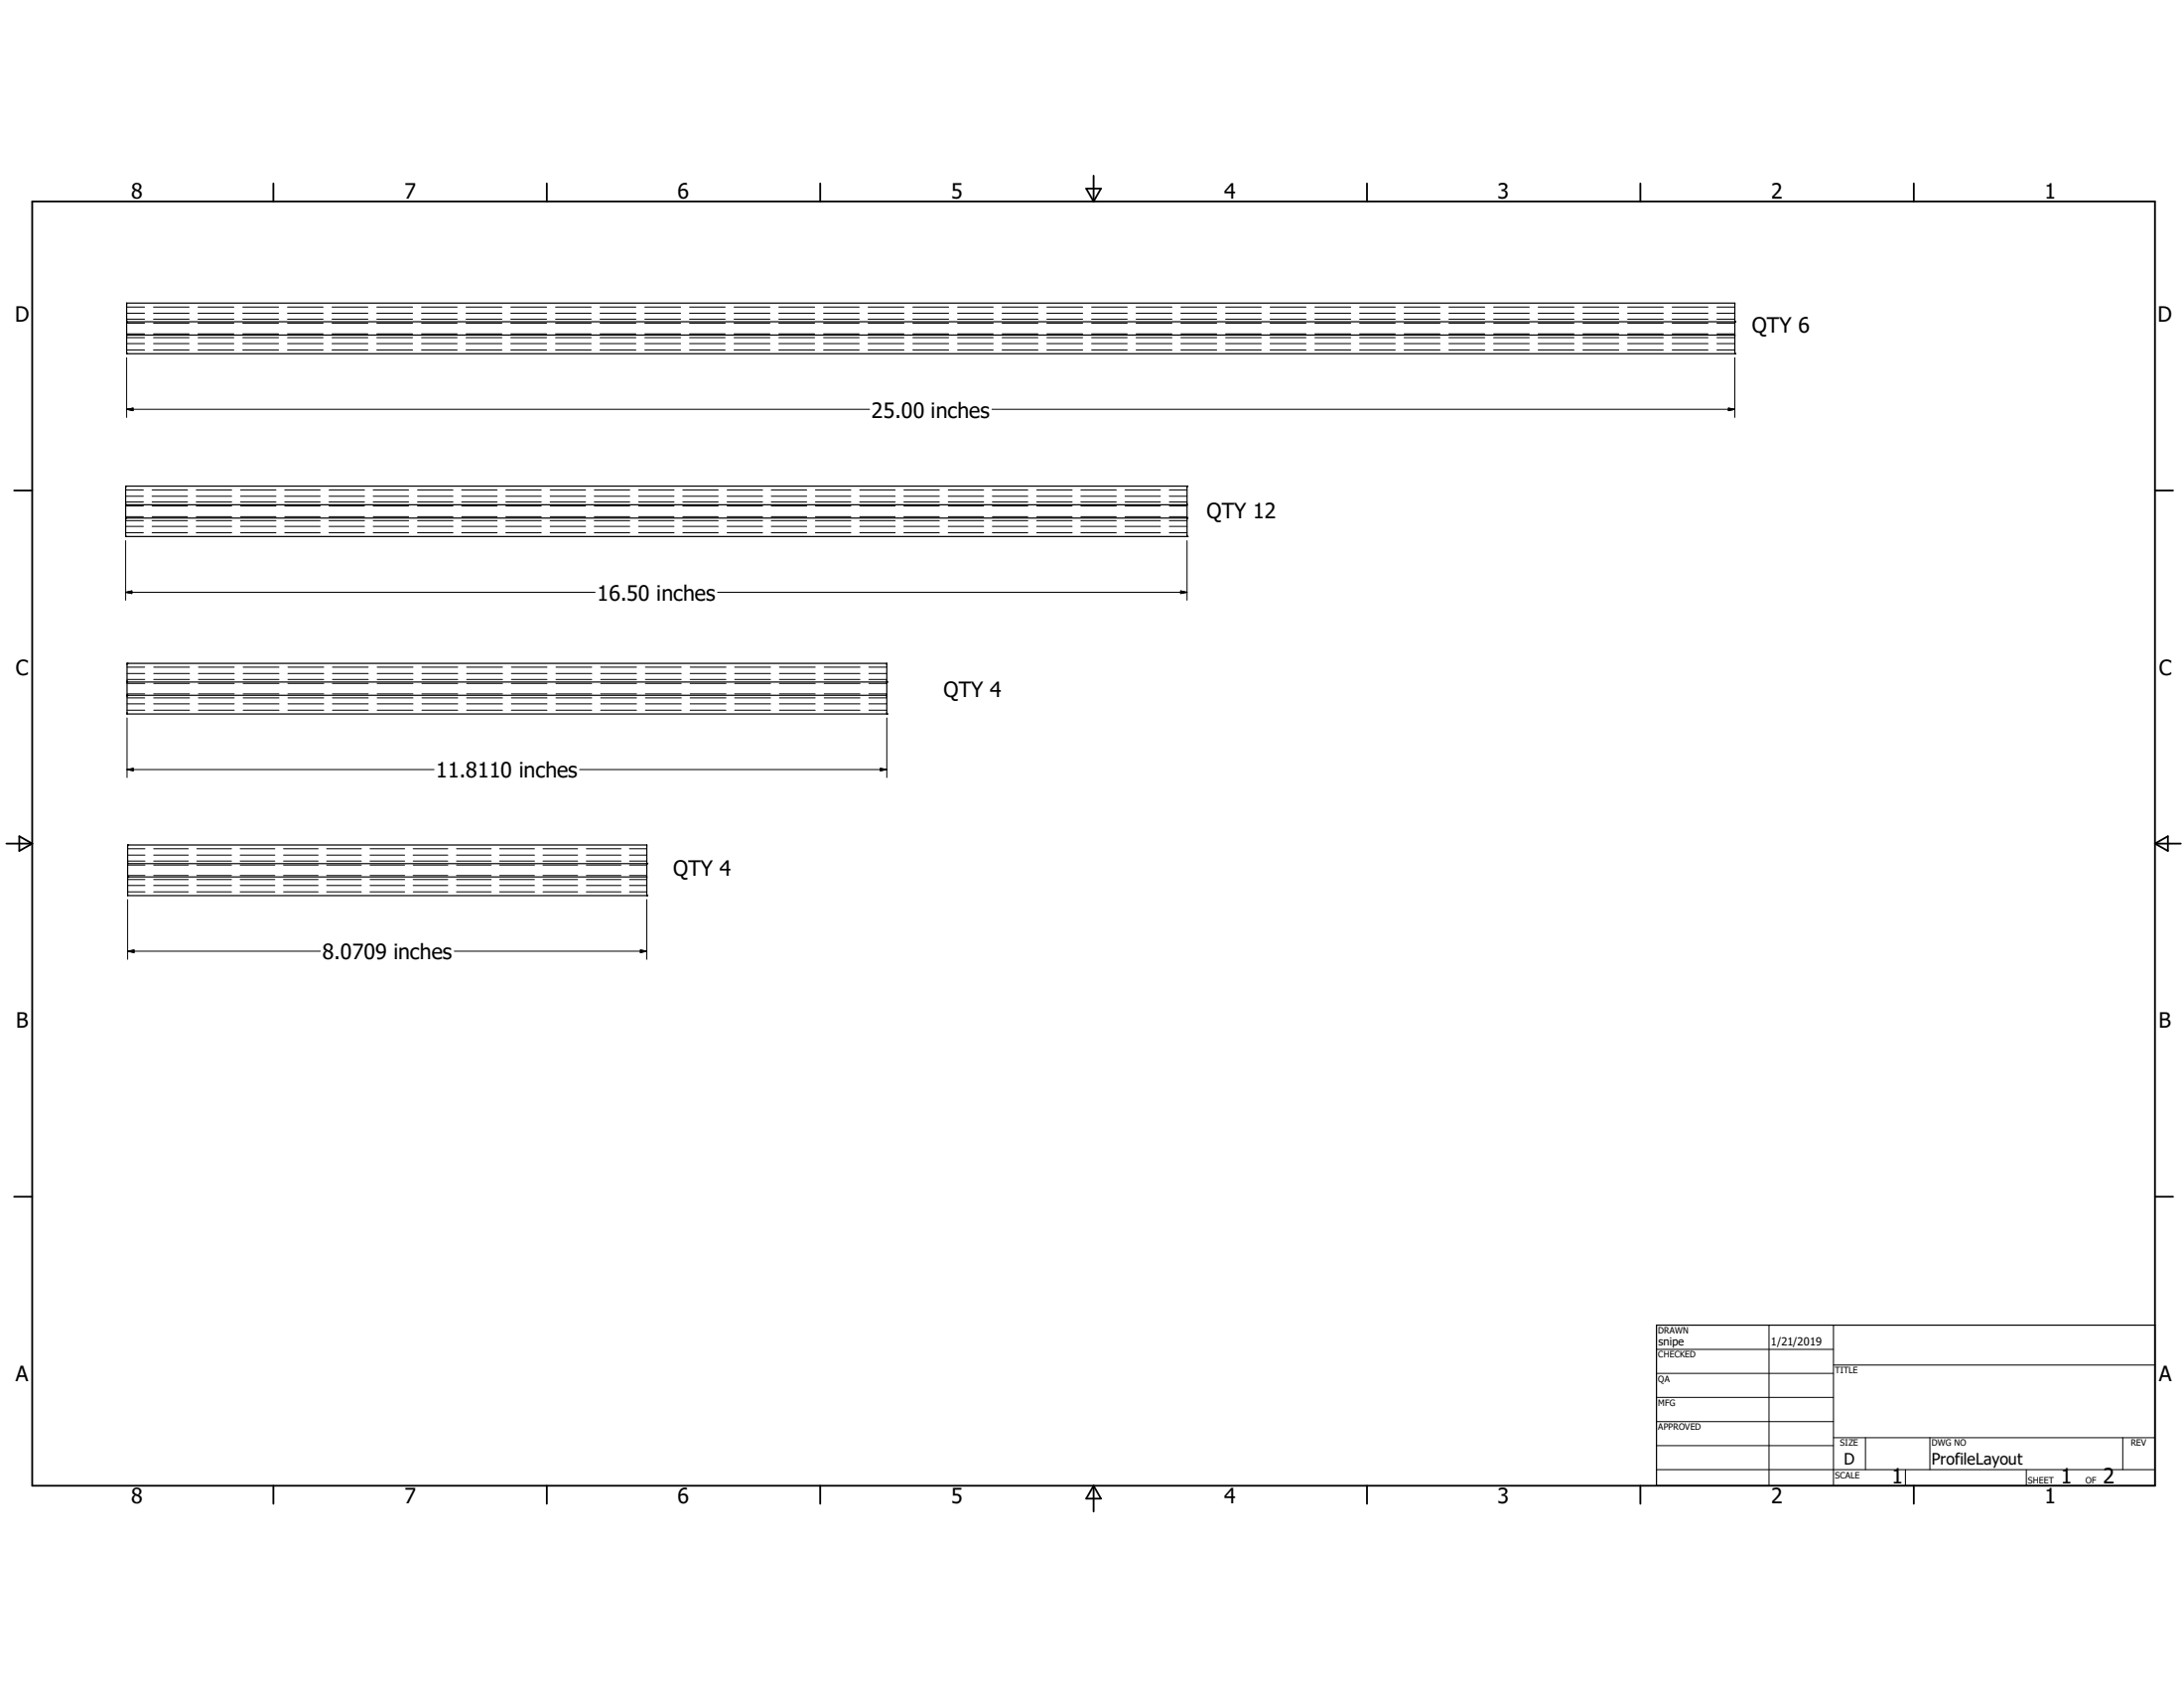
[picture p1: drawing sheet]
<svg xmlns="http://www.w3.org/2000/svg" width="279mm" height="216mm" viewBox="0 0 279 216" stroke-linecap="round" stroke-linejoin="round" font-family="sans-serif">
<g fill="none" stroke="#000" stroke-width=".13">
<path d="M16.2 39.3h2.3M19.6 39.3h4.6M25.3 39.3h4.6M31.1 39.3h4.5M36.8 39.3h4.5M42.5 39.3h4.6M48.2 39.3h4.6M53.9 39.3h4.6M59.6 39.3h4.6M65.3 39.3h4.6M71.1 39.3h4.5M76.8 39.3h4.5"/>
<path d="M82.5 39.3h4.6M88.2 39.3h4.6M93.9 39.3h4.6M99.6 39.3h4.6M105.4 39.3h4.5M111.1 39.3h4.5M116.8 39.3h4.6M122.5 39.3h4.6M128.2 39.3h4.6M133.9 39.3h4.6M139.6 39.3h4.6M145.3 39.3h4.6"/>
<path d="M151.1 39.3h4.5M156.8 39.3h4.5M162.5 39.3h4.6M168.2 39.3h4.6M173.9 39.3h4.6M179.6 39.3h4.6M185.4 39.3h4.5M191.1 39.3h4.5M196.8 39.3h4.6M202.5 39.3h4.6M208.2 39.3h4.6M213.9 39.3h4.6"/>
<path d="M219.6 39.3h2.3M16.2 43.2h2.3M16.2 44.8h2.3M16.2 43.9h2.3M16.2 40.1h2.3M16.2 40.8h2.3M16.2 42.7h2.3M16.2 41.3h2.3M16.2 52.4h95M16.2 52.4l.8-.2v.3zM16.2 45.7v7.7M19.6 43.2h4.6"/>
<path d="M19.6 44.8h4.6M19.6 43.9h4.6M19.6 40.1h4.6M19.6 40.8h4.6M19.6 42.7h4.6M19.6 41.3h4.6M25.3 43.2h4.6M25.3 44.8h4.6M25.3 43.9h4.6M25.3 40.1h4.6M25.3 40.8h4.6M25.3 42.7h4.6"/>
<path d="M25.3 41.3h4.6M31.1 43.2h4.5M31.1 44.8h4.5M31.1 43.9h4.5M31.1 40.1h4.5M31.1 40.8h4.5M31.1 42.7h4.5M31.1 41.3h4.5M36.8 43.2h4.5M36.8 44.8h4.5M36.8 43.9h4.5M36.8 40.1h4.5"/>
<path d="M36.8 40.8h4.5M36.8 42.7h4.5M36.8 41.3h4.5M42.5 43.2h4.6M42.5 44.8h4.6M42.5 43.9h4.6M42.5 40.1h4.6M42.5 40.8h4.6M42.5 42.7h4.6M42.5 41.3h4.6M48.2 43.2h4.6M48.2 44.8h4.6"/>
<path d="M48.2 43.9h4.6M48.2 40.1h4.6M48.2 40.8h4.6M48.2 42.7h4.6M48.2 41.3h4.6M53.9 43.2h4.6M53.9 44.8h4.6M53.9 43.9h4.6M53.9 40.1h4.6M53.9 40.8h4.6M53.9 42.7h4.6M53.9 41.3h4.6"/>
<path d="M59.6 43.2h4.6M59.6 44.8h4.6M59.6 43.9h4.6M59.6 40.1h4.6M59.6 40.8h4.6M59.6 42.7h4.6M59.6 41.3h4.6M65.3 43.2h4.6M65.3 44.8h4.6M65.3 43.9h4.6M65.3 40.1h4.6M65.3 40.8h4.6"/>
<path d="M65.3 42.7h4.6M65.3 41.3h4.6M71.1 43.2h4.5M71.1 44.8h4.5M71.1 43.9h4.5M71.1 40.1h4.5M71.1 40.8h4.5M71.1 42.7h4.5M71.1 41.3h4.5M76.8 43.2h4.5M76.8 44.8h4.5M76.8 43.9h4.5"/>
<path d="M76.8 40.1h4.5M76.8 40.8h4.5M76.8 42.7h4.5M76.8 41.3h4.5M82.5 43.2h4.6M82.5 44.8h4.6M82.5 43.9h4.6M82.5 40.1h4.6M82.5 40.8h4.6M82.5 42.7h4.6M82.5 41.3h4.6M88.2 43.2h4.6"/>
<path d="M88.2 44.8h4.6M88.2 43.9h4.6M88.2 40.1h4.6M88.2 40.8h4.6M88.2 42.7h4.6M88.2 41.3h4.6M93.9 43.2h4.6M93.9 44.8h4.6M93.9 43.9h4.6M93.9 40.1h4.6M93.9 40.8h4.6M93.9 42.7h4.6"/>
<path d="M93.9 41.3h4.6M99.6 43.2h4.6M99.6 44.8h4.6M99.6 43.9h4.6M99.6 40.1h4.6M99.6 40.8h4.6M99.6 42.7h4.6M99.6 41.3h4.6M105.4 43.2h4.5M105.4 44.8h4.5M105.4 43.9h4.5M105.4 40.1h4.5"/>
<path d="M105.4 40.8h4.5M105.4 42.7h4.5M105.4 41.3h4.5M111.1 43.2h4.5M111.1 44.8h4.5M111.1 43.9h4.5M111.1 40.1h4.5M111.1 40.8h4.5M111.1 42.7h4.5M111.1 41.3h4.5M116.8 43.2h4.6M116.8 44.8h4.6"/>
<path d="M116.8 43.9h4.6M116.8 40.1h4.6M116.8 40.8h4.6M116.8 42.7h4.6M116.8 41.3h4.6M122.5 43.2h4.6M122.5 44.8h4.6M122.5 43.9h4.6M122.5 40.1h4.6M122.5 40.8h4.6M122.5 42.7h4.6M122.5 41.3h4.6"/>
<path d="M126.9 52.4h95M128.2 43.2h4.6M128.2 44.8h4.6M128.2 43.9h4.6M128.2 40.1h4.6M128.2 40.8h4.6M128.2 42.7h4.6M128.2 41.3h4.6M133.9 43.2h4.6M133.9 44.8h4.6M133.9 43.9h4.6M133.9 40.1h4.6"/>
<path d="M133.9 40.8h4.6M133.9 42.7h4.6M133.9 41.3h4.6M139.6 43.2h4.6M139.6 44.8h4.6M139.6 43.9h4.6M139.6 40.1h4.6M139.6 40.8h4.6M139.6 42.7h4.6M139.6 41.3h4.6M145.3 43.2h4.6M145.3 44.8h4.6"/>
<path d="M145.3 43.9h4.6M145.3 40.1h4.6M145.3 40.8h4.6M145.3 42.7h4.6M145.3 41.3h4.6M151.1 43.2h4.5M151.1 44.8h4.5M151.1 43.9h4.5M151.1 40.1h4.5M151.1 40.8h4.5M151.1 42.7h4.5M151.1 41.3h4.5"/>
<path d="M156.8 43.2h4.5M156.8 44.8h4.5M156.8 43.9h4.5M156.8 40.1h4.5M156.8 40.8h4.5M156.8 42.7h4.5M156.8 41.3h4.5M162.5 43.2h4.6M162.5 44.8h4.6M162.5 43.9h4.6M162.5 40.1h4.6M162.5 40.8h4.6"/>
<path d="M162.5 42.7h4.6M162.5 41.3h4.6M168.2 43.2h4.6M168.2 44.8h4.6M168.2 43.9h4.6M168.2 40.1h4.6M168.2 40.8h4.6M168.2 42.7h4.6M168.2 41.3h4.6M173.9 43.2h4.6M173.9 44.8h4.6M173.9 43.9h4.6"/>
<path d="M173.9 40.1h4.6M173.9 40.8h4.6M173.9 42.7h4.6M173.9 41.3h4.6M179.6 43.2h4.6M179.6 44.8h4.6M179.6 43.9h4.6M179.6 40.1h4.6M179.6 40.8h4.6M179.6 42.7h4.6M179.6 41.3h4.6M185.4 43.2h4.5"/>
<path d="M185.4 44.8h4.5M185.4 43.9h4.5M185.4 40.1h4.5M185.4 40.8h4.5M185.4 42.7h4.5M185.4 41.3h4.5M191.1 43.2h4.5M191.1 44.8h4.5M191.1 43.9h4.5M191.1 40.1h4.5M191.1 40.8h4.5M191.1 42.7h4.5"/>
<path d="M191.1 41.3h4.5M196.8 43.2h4.6M196.8 44.8h4.6M196.8 43.9h4.6M196.8 40.1h4.6M196.8 40.8h4.6M196.8 42.7h4.6M196.8 41.3h4.6M202.5 43.2h4.6M202.5 44.8h4.6M202.5 43.9h4.6M202.5 40.1h4.6"/>
<path d="M202.5 40.8h4.6M202.5 42.7h4.6M202.5 41.3h4.6M208.2 43.2h4.6M208.2 44.8h4.6M208.2 43.9h4.6M208.2 40.1h4.6M208.2 40.8h4.6M208.2 42.7h4.6M208.2 41.3h4.6M213.9 43.2h4.6M213.9 44.8h4.6"/>
<path d="M213.9 43.9h4.6M213.9 40.1h4.6M213.9 40.8h4.6M213.9 42.7h4.6M213.9 41.3h4.6M219.6 43.2h2.3M219.6 44.8h2.3M219.6 43.9h2.3M219.6 40.1h2.3M219.6 40.8h2.3M219.6 42.7h2.3M219.6 41.3h2.3"/>
<path d="M221.1 52.2l.8 .2-.8 .1zM221.9 45.7v7.7M16.1 66.6h2.2M16.1 68.1h2.2M16.1 67.3h2.2M16.1 63.5h2.2M16.1 62.7h2.2M16.1 64.2h2.2M16.1 66.1h2.2M16.1 64.7h2.2M16.1 75.8h60M16.1 75.8l.8-.2v.3z"/>
<path d="M16.1 69.2v7.6M19.5 66.6h4.5M19.5 68.1h4.5M19.5 67.3h4.5M19.5 63.5h4.5M19.5 62.7h4.5M19.5 64.2h4.5M19.5 66.1h4.5M19.5 64.7h4.5M25.1 66.6h4.5M25.1 68.1h4.5M25.1 67.3h4.5"/>
<path d="M25.1 63.5h4.5M25.1 62.7h4.5M25.1 64.2h4.5M25.1 66.1h4.5M25.1 64.7h4.5M30.8 66.6h4.5M30.8 68.1h4.5M30.8 67.3h4.5M30.8 63.5h4.5M30.8 62.7h4.5M30.8 64.2h4.5M30.8 66.1h4.5"/>
<path d="M30.8 64.7h4.5M36.4 66.6h4.6M36.4 68.1h4.6M36.4 67.3h4.6M36.4 63.5h4.6M36.4 62.7h4.6M36.4 64.2h4.6M36.4 66.1h4.6M36.4 64.7h4.6M42.1 66.6h4.5M42.1 68.1h4.5M42.1 67.3h4.5"/>
<path d="M42.1 63.5h4.5M42.1 62.7h4.5M42.1 64.2h4.5M42.1 66.1h4.5M42.1 64.7h4.5M47.7 66.6h4.6M47.7 68.1h4.6M47.7 67.3h4.6M47.7 63.5h4.6M47.7 62.7h4.6M47.7 64.2h4.6M47.7 66.1h4.6"/>
<path d="M47.7 64.7h4.6M53.4 66.6h4.5M53.4 68.1h4.5M53.4 67.3h4.5M53.4 63.5h4.5M53.4 62.7h4.5M53.4 64.2h4.5M53.4 66.1h4.5M53.4 64.7h4.5M59.1 66.6h4.5M59.1 68.1h4.5M59.1 67.3h4.5"/>
<path d="M59.1 63.5h4.5M59.1 62.7h4.5M59.1 64.2h4.5M59.1 66.1h4.5M59.1 64.7h4.5M64.7 66.6h4.5M64.7 68.1h4.5M64.7 67.3h4.5M64.7 63.5h4.5M64.7 62.7h4.5M64.7 64.2h4.5M64.7 66.1h4.5"/>
<path d="M64.7 64.7h4.5M70.4 66.6h4.5M70.4 68.1h4.5M70.4 67.3h4.5M70.4 63.5h4.5M70.4 62.7h4.5M70.4 64.2h4.5M70.4 66.1h4.5M70.4 64.7h4.5M76 66.6h4.6M76 68.1h4.6M76 67.3h4.6"/>
<path d="M76 63.5h4.6M76 62.7h4.6M76 64.2h4.6M76 66.1h4.6M76 64.7h4.6M81.7 66.6h4.5M81.7 68.1h4.5M81.7 67.3h4.5M81.7 63.5h4.5M81.7 62.7h4.5M81.7 64.2h4.5M81.7 66.1h4.5"/>
<path d="M81.7 64.7h4.5M87.4 66.6h4.5M87.4 68.1h4.5M87.4 67.3h4.5M87.4 63.5h4.5M87.4 62.7h4.5M87.4 64.2h4.5M87.4 66.1h4.5M87.4 64.7h4.5M91.8 75.8h60.1M93 66.6h4.6M93 68.1h4.6"/>
<path d="M93 67.3h4.6M93 63.5h4.6M93 62.7h4.6M93 64.2h4.6M93 66.1h4.6M93 64.7h4.6M98.7 66.6h4.5M98.7 68.1h4.5M98.7 67.3h4.5M98.7 63.5h4.5M98.7 62.7h4.5M98.7 64.2h4.5"/>
<path d="M98.7 66.1h4.5M98.7 64.7h4.5M104.3 66.6h4.5M104.3 68.1h4.5M104.3 67.3h4.5M104.3 63.5h4.5M104.3 62.7h4.5M104.3 64.2h4.5M104.3 66.1h4.5M104.3 64.7h4.5M110 66.6h4.5M110 68.1h4.5"/>
<path d="M110 67.3h4.5M110 63.5h4.5M110 62.7h4.5M110 64.2h4.5M110 66.1h4.5M110 64.7h4.5M115.6 66.6h4.6M115.6 68.1h4.6M115.6 67.3h4.6M115.6 63.5h4.6M115.6 62.7h4.6M115.6 64.2h4.6"/>
<path d="M115.6 66.1h4.6M115.6 64.7h4.6M121.3 66.6h4.5M121.3 68.1h4.5M121.3 67.3h4.5M121.3 63.5h4.5M121.3 62.7h4.5M121.3 64.2h4.5M121.3 66.1h4.5M121.3 64.7h4.5M127 66.6h4.5M127 68.1h4.5"/>
<path d="M127 67.3h4.5M127 63.5h4.5M127 62.7h4.5M127 64.2h4.5M127 66.1h4.5M127 64.7h4.5M132.6 66.6h4.6M132.6 68.1h4.6M132.6 67.3h4.6M132.6 63.5h4.6M132.6 62.7h4.6M132.6 64.2h4.6"/>
<path d="M132.6 66.1h4.6M132.6 64.7h4.6M138.3 66.6h4.5M138.3 68.1h4.5M138.3 67.3h4.5M138.3 63.5h4.5M138.3 62.7h4.5M138.3 64.2h4.5M138.3 66.1h4.5M138.3 64.7h4.5M143.9 66.6h4.5M143.9 68.1h4.5"/>
<path d="M143.9 67.3h4.5M143.9 63.5h4.5M143.9 62.7h4.5M143.9 64.2h4.5M143.9 66.1h4.5M143.9 64.7h4.5M149.6 66.6h2.3M149.6 68.1h2.3M149.6 67.3h2.3M149.6 63.5h2.3M149.6 62.7h2.3M149.6 64.2h2.3"/>
<path d="M149.6 66.1h2.3M149.6 64.7h2.3M151 75.6l.9 .2-.9 .1zM151.9 69.2v7.6M16.3 89.3h2.2M16.3 90.8h2.2M16.3 90h2.2M16.3 86.1h2.2M16.3 85.3h2.2M16.3 86.9h2.2M16.3 88.8h2.2M16.3 87.4h2.2"/>
<path d="M16.3 98.4h39.2M16.3 98.4l.7-.1v.3zM16.3 91.8v7.6M19.7 89.3h4.5M19.7 90.8h4.5M19.7 90h4.5M19.7 86.1h4.5M19.7 85.3h4.5M19.7 86.9h4.5M19.7 88.8h4.5M19.7 87.4h4.5M25.4 89.3h4.6"/>
<path d="M25.4 90.8h4.6M25.4 90h4.6M25.4 86.1h4.6M25.4 85.3h4.6M25.4 86.9h4.6M25.4 88.8h4.6M25.4 87.4h4.6M31.1 89.3h4.6M31.1 90.8h4.6M31.1 90h4.6M31.1 86.1h4.6M31.1 85.3h4.6"/>
<path d="M31.1 86.9h4.6M31.1 88.8h4.6M31.1 87.4h4.6M36.8 89.3h4.6M36.8 90.8h4.6M36.8 90h4.6M36.8 86.1h4.6M36.8 85.3h4.6M36.8 86.9h4.6M36.8 88.8h4.6M36.8 87.4h4.6M42.5 89.3h4.6"/>
<path d="M42.5 90.8h4.6M42.5 90h4.6M42.5 86.1h4.6M42.5 85.3h4.6M42.5 86.9h4.6M42.5 88.8h4.6M42.5 87.4h4.6M48.3 89.3h4.5M48.3 90.8h4.5M48.3 90h4.5M48.3 86.1h4.5M48.3 85.3h4.5"/>
<path d="M48.3 86.9h4.5M48.3 88.8h4.5M48.3 87.4h4.5M54 89.3h4.6M54 90.8h4.6M54 90h4.6M54 86.1h4.6M54 85.3h4.6M54 86.9h4.6M54 88.8h4.6M54 87.4h4.6M59.7 89.3h4.6"/>
<path d="M59.7 90.8h4.6M59.7 90h4.6M59.7 86.1h4.6M59.7 85.3h4.6M59.7 86.9h4.6M59.7 88.8h4.6M59.7 87.4h4.6M65.4 89.3h4.6M65.4 90.8h4.6M65.4 90h4.6M65.4 86.1h4.6M65.4 85.3h4.6"/>
<path d="M65.4 86.9h4.6M65.4 88.8h4.6M65.4 87.4h4.6M71.1 89.3h4.6M71.1 90.8h4.6M71.1 90h4.6M71.1 86.1h4.6M71.1 85.3h4.6M71.1 86.9h4.6M71.1 88.8h4.6M71.1 87.4h4.6M74.1 98.4h39.3"/>
<path d="M76.8 89.3h4.6M76.8 90.8h4.6M76.8 90h4.6M76.8 86.1h4.6M76.8 85.3h4.6M76.8 86.9h4.6M76.8 88.8h4.6M76.8 87.4h4.6M82.6 89.3h4.5M82.6 90.8h4.5M82.6 90h4.5M82.6 86.1h4.5"/>
<path d="M82.6 85.3h4.5M82.6 86.9h4.5M82.6 88.8h4.5M82.6 87.4h4.5M88.3 89.3h4.6M88.3 90.8h4.6M88.3 90h4.6M88.3 86.1h4.6M88.3 85.3h4.6M88.3 86.9h4.6M88.3 88.8h4.6M88.3 87.4h4.6"/>
<path d="M94 89.3h4.6M94 90.8h4.6M94 90h4.6M94 86.1h4.6M94 85.3h4.6M94 86.9h4.6M94 88.8h4.6M94 87.4h4.6M99.7 89.3h4.6M99.7 90.8h4.6M99.7 90h4.6M99.7 86.1h4.6"/>
<path d="M99.7 85.3h4.6M99.7 86.9h4.6M99.7 88.8h4.6M99.7 87.4h4.6M105.4 89.3h4.6M105.4 90.8h4.6M105.4 90h4.6M105.4 86.1h4.6M105.4 85.3h4.6M105.4 86.9h4.6M105.4 88.8h4.6M105.4 87.4h4.6"/>
<path d="M111.2 89.3h2.2M111.2 90.8h2.2M111.2 90h2.2M111.2 86.1h2.2M111.2 85.3h2.2M111.2 86.9h2.2M111.2 88.8h2.2M111.2 87.4h2.2M112.6 98.3l.8 .1-.8 .2zM113.4 91.8v7.6M16.3 112.5h2.2M16.3 114.1h2.2"/>
<path d="M16.3 113.3h2.2M16.3 109.4h2.2M16.3 108.6h2.2M16.3 110.1h2.2M16.3 112h2.2M16.3 110.6h2.2M16.3 115.1v7.6M19.7 112.5h4.4M19.7 114.1h4.4M19.7 113.3h4.4M19.7 109.4h4.4M19.7 108.6h4.4"/>
<path d="M19.7 110.1h4.4M19.7 112h4.4M19.7 110.6h4.4M25.2 112.5h4.4M25.2 114.1h4.4M25.2 113.3h4.4M25.2 109.4h4.4M25.2 108.6h4.4M25.2 110.1h4.4M25.2 112h4.4M25.2 110.6h4.4M30.7 112.5h4.5"/>
<path d="M30.7 114.1h4.5M30.7 113.3h4.5M30.7 109.4h4.5M30.7 108.6h4.5M30.7 110.1h4.5M30.7 112h4.5M30.7 110.6h4.5M36.3 112.5h4.4M36.3 114.1h4.4M36.3 113.3h4.4M36.3 109.4h4.4M36.3 108.6h4.4"/>
<path d="M36.3 110.1h4.4M36.3 112h4.4M36.3 110.6h4.4M41.8 112.5h4.4M41.8 114.1h4.4M41.8 113.3h4.4M41.8 109.4h4.4M41.8 108.6h4.4M41.8 110.1h4.4M41.8 112h4.4M41.8 110.6h4.4M47.3 112.5h4.5"/>
<path d="M47.3 114.1h4.5M47.3 113.3h4.5M47.3 109.4h4.5M47.3 108.6h4.5M47.3 110.1h4.5M47.3 112h4.5M47.3 110.6h4.5M52.9 112.5h4.4M52.9 114.1h4.4M52.9 113.3h4.4M52.9 109.4h4.4M52.9 108.6h4.4"/>
<path d="M52.9 110.1h4.4M52.9 112h4.4M52.9 110.6h4.4M58.4 112.5h4.4M58.4 114.1h4.4M58.4 113.3h4.4M58.4 109.4h4.4M58.4 108.6h4.4M58.4 110.1h4.4M58.4 112h4.4M58.4 110.6h4.4M63.9 112.5h4.5"/>
<path d="M63.9 114.1h4.5M63.9 113.3h4.5M63.9 109.4h4.5M63.9 108.6h4.5M63.9 110.1h4.5M63.9 112h4.5M63.9 110.6h4.5M69.5 112.5h4.4M69.5 114.1h4.4M69.5 113.3h4.4M69.5 109.4h4.4M69.5 108.6h4.4"/>
<path d="M69.5 110.1h4.4M69.5 112h4.4M69.5 110.6h4.4M75 112.5h4.4M75 114.1h4.4M75 113.3h4.4M75 109.4h4.4M75 108.6h4.4M75 110.1h4.4M75 112h4.4M75 110.6h4.4M80.5 112.5h2.2"/>
<path d="M80.5 114.1h2.2M80.5 113.3h2.2M80.5 109.4h2.2M80.5 108.6h2.2M80.5 110.1h2.2M80.5 112h2.2M80.5 110.6h2.2M82.7 115.1v7.6M16.3 121.7h24.7M16.3 121.7l.8-.2v.3zM58.1 121.7h24.6M81.9 121.5l.8 .2-.8 .1z"/>
<path d="M211.9 172.6h22.7M211.9 175.7h22.7M211.9 178.7h22.7M226.3 169.5v20.5M234.6 174.6h41.1M234.6 169.5v20.5M211.9 181.8h22.7M211.9 184.9h22.7M211.9 188h63.8M234.6 183.9h41.1M238.6 183.9v4.1M243.8 188v2"/>
<path d="M246.9 183.9v4.1M259.2 188v2M271.6 183.9v4.1"/>
</g>
<g fill="none" stroke="#000" stroke-width=".15">
<path d="M16.2 45.2h.1M16.2 41.2h.1M16.2 45.2v-6.4h205.7v6.4M16.2 41.2h205.7M16.2 45.2h205.7M16.2 42.9h205.7M221.9 45.2h.1M221.9 41.2h.1M16.1 68.6h.1M16.1 66.3h.1M16.1 62.2h.1M16.1 62.2v6.4"/>
<path d="M16.1 64.6h135.8M16.1 68.6h135.8M16.1 66.3h135.8M16.1 62.2h135.8M151.9 66.3h.1M151.9 68.6h.1M151.9 62.2h.1M151.9 62.2v6.4M16.3 88.9h.1M16.3 84.8h.1M16.3 84.8h97.1v6.5M16.3 84.9v6.4h97.1"/>
<path d="M16.3 87.2h97.1M16.3 88.9h97.1M113.4 91.3h.1M113.4 87.2h.1M16.3 112.2h.1M16.3 108.1h.1M16.3 108.1h66.4v6.4M16.3 108.1v6.5h66.4M16.3 110.5h66.4M16.3 112.2h66.4M82.7 114.6h.1M82.7 110.5h.1"/>
<path d="M211.9 169.5h63.8v20.5h-63.8z"/>
</g>
<g fill="none" stroke="#000" stroke-width=".23">
<path d="M4.1 25.8h271.6v164.2h-271.6zM35 23.5v2.3M70 23.5v2.3M104.9 23.5v2.3M139 24.1h1.8l-.9 1.7zM139.9 22.5v3.3M174.9 23.5v2.3M209.9 23.5v2.3M244.8 23.5v2.3M1.8 62.7h2.3M275.7 62.7h2.3M.8 107.9h3.3"/>
<path d="M2.5 107l1.6 .9-1.6 .9zM275.7 107.9h3.3M275.7 107.9l1.6-.9v1.8zM1.8 153.1h2.3M275.7 153.1h2.3M35 190v2.3M70 190v2.3M104.9 190v2.3M139.9 190v3.3M139.9 190l.9 1.7h-1.8zM174.9 190v2.3M209.9 190v2.3"/>
<path d="M244.8 190v2.3"/>
</g>
<path d="M16.2 52.4l.8-.2v.3zM221.1 52.2l.8 .2-.8 .1zM16.1 75.8l.8-.2v.3zM151 75.6l.9 .2-.9 .1zM16.3 98.4l.7-.1v.3zM112.6 98.3l.8 .1-.8 .2zM16.3 121.7l.8-.2v.3zM81.9 121.5l.8 .2-.8 .1z" fill="#000" stroke="#000" stroke-width=".13"/>
<g font-size="2.7">
<text x="16.8" y="25.4">8</text>
<text x="51.7" y="25.4">7</text>
<text x="86.7" y="25.4">6</text>
<text x="121.7" y="25.4">5</text>
<text x="156.6" y="25.4">4</text>
<text x="191.6" y="25.4">3</text>
<text x="226.6" y="25.4">2</text>
<text x="261.6" y="25.4">1</text>
<text x="1.9" y="41.1">D</text>
<text x="276.1" y="41.1">D</text>
<text x="224.2" y="42.6">QTY 6</text>
<text x="111.5" y="53.4">25.00 inches</text>
<text x="154.4" y="66.3">QTY 12</text>
<text x="76.4" y="76.8">16.50 inches</text>
<text x="2" y="86.3">C</text>
<text x="120.7" y="89.2">QTY 4</text>
<text x="276.2" y="86.3">C</text>
<text x="55.8" y="99.5">11.8110 inches</text>
<text x="86.1" y="112">QTY 4</text>
<text x="41.2" y="122.7">8.0709 inches</text>
<text x="2" y="131.4">B</text>
<text x="276.2" y="131.4">B</text>
<text x="2" y="176.6">A</text>
<text x="276.2" y="176.6">A</text>
<text x="242" y="189.8">1</text>
<text x="263.6" y="189.7">1</text>
<text x="269" y="189.7">2</text>
<text x="16.8" y="192.3">8</text>
<text x="51.7" y="192.3">7</text>
<text x="86.7" y="192.3">6</text>
<text x="121.7" y="192.3">5</text>
<text x="156.6" y="192.3">4</text>
<text x="191.6" y="192.3">3</text>
<text x="226.6" y="192.3">2</text>
<text x="261.6" y="192.3">1</text>
</g>
<g font-size="2">
<text x="235.9" y="187.3">D</text>
<text x="247.1" y="187.3">ProfileLayout</text>
</g>
<g font-size="1.4">
<text x="212.1" y="172">snipe</text>
<text x="226.5" y="172.1">1/21/2019</text>
</g>
<g font-size="1.1">
<text x="212.1" y="170.6">DRAWN</text>
<text x="212.1" y="173.7">CHECKED</text>
<text x="212.1" y="176.7">QA</text>
<text x="212.1" y="179.8">MFG</text>
<text x="234.8" y="175.6">TITLE</text>
<text x="212.1" y="182.9">APPROVED</text>
<text x="235.4" y="185">SIZE</text>
<text x="247.1" y="185">DWG NO</text>
<text x="272.6" y="184.9">REV</text>
<text x="234.8" y="189.1">SCALE</text>
<text x="259.5" y="189.7">SHEET</text>
<text x="266.8" y="189.7">OF</text>
</g>
</svg>
